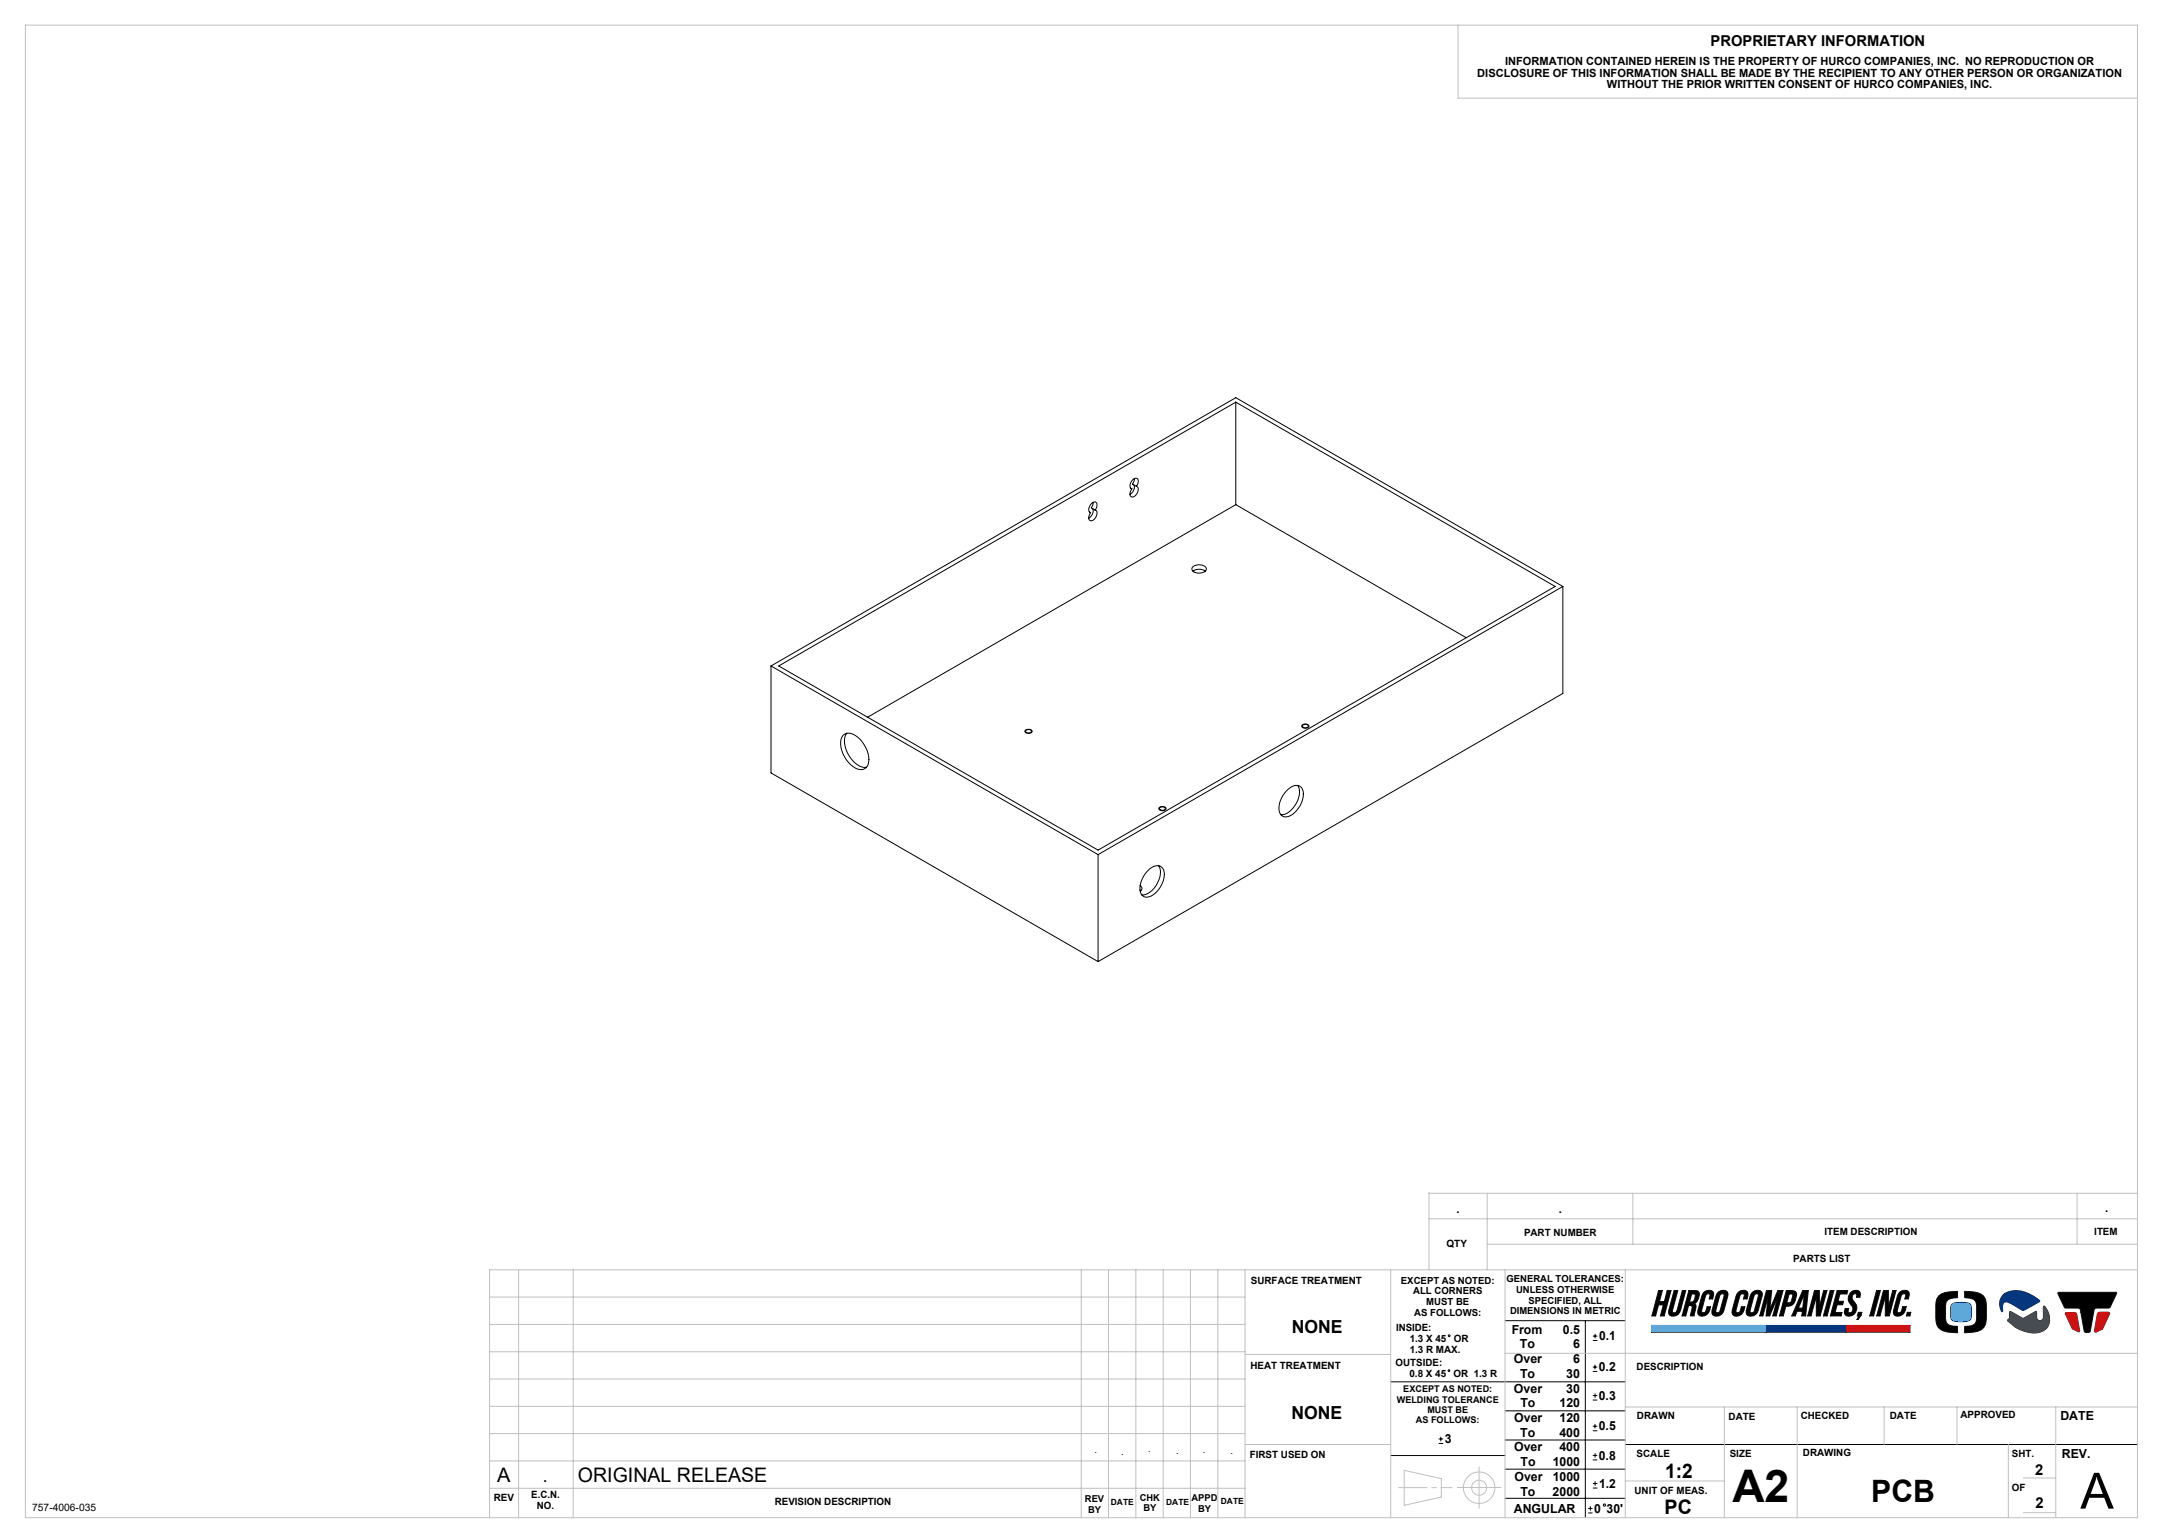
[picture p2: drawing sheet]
<svg xmlns="http://www.w3.org/2000/svg" width="594mm" height="420mm" viewBox="0 0 594 420" stroke-linecap="round" stroke-linejoin="round" font-family="sans-serif">
<g fill="none" stroke="#191924" stroke-width=".27">
<path d="M455.5 354.5h1l-.8 3h1.4l.7-3h1.1l-1.9 7h-1l.8-3.1h-1.3l-.8 3.1h-1.1zM459.7 354.5h1.1l-1.5 5.4 .1 .6 .3 .1 .5-.1 .4-.6 1.4-5.4h1l-1.5 5.3a2.01 2.01 0 0 1-3.1 1.4l-.2-.5 .1-.8zM463.8 354.5l2.3 .1a1.02 1.02 0 0 1 .5 1.5 2.25 2.25 0 0 1-1.3 2l.3 .2a2.99 2.99 0 0 1-.3 2.7v.5h-1.1l.5-2.4-.2-.4-.8-.1-.7 2.9h-1.1zM464.6 355.4l.8 .1 .1 .7a1.32 1.32 0 0 1-1.5 1.5zM467.9 355a1.9 1.9 0 0 1 2.5-.2 2.35 2.35 0 0 1-.1 2h-.9l.2-1-.2-.4a.82 .82 0 0 0-1.1 .7l-1 3.8 .1 .6h.8l.6-1.6h1a2.26 2.26 0 0 1-3.4 2.3l-.2-.5 .1-.9 1-3.6zM471.8 355a1.64 1.64 0 0 1 2.7 .3l-1 4.5a2.02 2.02 0 0 1-3.2 1.4l-.1-1.4 1-3.6zM472.4 355.7l.6-.3h.3l.2 .4-1.1 4.1-.3 .6-.5 .1-.4-.1v-.6zM477.3 355a1.9 1.9 0 0 1 2.5-.2 2.51 2.51 0 0 1 0 2h-1l.2-1-.2-.4a.82 .82 0 0 0-1 .7l-1.1 3.8 .1 .6h.8l.6-1.6h1a2.38 2.38 0 0 1-2.9 2.6 1.26 1.26 0 0 1-.6-1.7l1-3.6zM481.2 355a1.68 1.68 0 0 1 2.8 .3l-1.1 4.5a2.02 2.02 0 0 1-3.2 1.4l-.1-1.4 1-3.6zM481.8 355.7l.6-.3h.3l.2 .4-1.2 4.4-.7 .4-.3-.1-.1-.6zM485.1 354.5h1.5l-.6 5.2 2.2-5.2h1.5l-1.9 7h-1l1.3-5.1-2.1 5.1h-1l.5-5-1.4 5h-.9zM490.5 354.5h1.7a1.11 1.11 0 0 1 1.1 .5 1.11 1.11 0 0 1 0 1.2 2.6 2.6 0 0 1-2.3 2.6h-.6l-.7 2.7h-1z"/>
<path d="M491.3 355.4l.8 .1 .2 .6-.6 1.7-1 .1zM495.1 354.5h1.5l-.7 7h-1.1l.1-1.3h-1.4l-.5 1.3h-.9zM495.5 355.5l-.4 3.8h-1.2zM498.3 354.5h1.3v4.4l1.2-4.4h.9l-1.8 7h-1.1v-5.4l-1.5 5.4h-.9zM502.6 354.5h1l-1.8 7h-1.1zM504.5 354.5h2.9l-.2 .9h-1.9l-.5 2.1h1.5l-.3 .9h-1.5l-.6 2.1h1.9l-.2 1h-3zM508.2 355a1.58 1.58 0 0 1 2.7 .3l-.1 1.1h-1l.1-.6-.2-.4a1.17 1.17 0 0 0-1.1 .9 1.17 1.17 0 0 0 .6 1.3 2.27 2.27 0 0 1 .4 2.7 2.27 2.27 0 0 1-2.4 1.2 1.36 1.36 0 0 1-.5-2.1h1l-.1 1.1a.99 .99 0 0 0 1.2-.5 .99 .99 0 0 0-.3-1.3 2.5 2.5 0 0 1-.3-3.7zM515.3 354.5h1.1l-1.9 7h-1zM517.2 354.5h1.4v4.4l1.2-4.4h.9l-1.9 7h-1.1v-5.4l-1.4 5.4h-.9zM521.7 355a1.9 1.9 0 0 1 2.5-.2 2.35 2.35 0 0 1-.1 2h-1l.2-1-.2-.4a.82 .82 0 0 0-1 .7l-1 3.8v.6h.8l.6-1.6h1a2.26 2.26 0 0 1-3.4 2.3l-.1-.5v-.9l1-3.6zM532.4 355.9a8.7 8.7 0 0 1 5-1.2h.2v1.8h-.2a3.4 3.4 0 0 0-2.9 1.2l-.2 4.1a1.94 1.94 0 0 0 1.9 2.4l1.4 .1v1.8h-.7a6.3 6.3 0 0 1-4.6-1.5l-.3-.6a16.6 16.6 0 0 1 0-7.4zM536 358.3a6.4 6.4 0 0 1 4.7-.3l.4 .3a5.7 5.7 0 0 1 .1 4 2.52 2.52 0 0 1-2.7 .8 2.83 2.83 0 0 1-2.7-.8l-.1-3z"/>
<path d="M538.5 357.8h.1M539.5 354.7a12.5 12.5 0 0 1 4.5 .8 3.3 3.3 0 0 1 1.5 3.3 10 10 0 0 1-.6 5.7 5.7 5.7 0 0 1-4.8 1.6h-.6v-1.8h.3a3.8 3.8 0 0 0 2.7-.9l.3-.8v-4.3a2.31 2.31 0 0 0-2.8-1.8h-.5zM550.3 355.5l.2-.1a6.9 6.9 0 0 1 7.7 .5l1.9 1.3v.3l-4.5 2.5-3.2-1.8a1.86 1.86 0 0 0-2.1-.5 3 3 0 0 0-.4 2.5l-.1 .1a3.6 3.6 0 0 1 .5-4.8zM550.6 357.6h.1M565.1 355.1l16.1-.1 .1 .3-1.9 4h-3.7l-.6 .3-1.1 6-.5 .4h-.7l-.5-.4-1.2-6.1-.4-.2h-3.6zM453.5 364.1h31.5v1.9h-31.5zM485.1 364.1h21.7v1.9h-21.7zM506.9 364.1h17.6v1.9h-17.6zM510.3 360.5h1l-.2 .9-.8 1.1h-.4l.6-1h-.5zM523.8 360.5h1l-.3 1h-1zM536.9 364.3h.1M540.1 364.3h.1"/>
<path d="M552 360.3l3.3 1.7a1.89 1.89 0 0 0 1.7-.6l2-1.2 .3 .1v.6a1.46 1.46 0 0 0 .7 1.8 1.1 1.1 0 0 0 1.2-1.5v-2.2l.2-.2a5.1 5.1 0 0 1 .6 6.1 5.7 5.7 0 0 1-6.3 .7l-2.3-1.1-2.1-1.9a1.28 1.28 0 0 0 .6-1.6zM567.2 360.7h2.9l.2 .3 .7 4.8-1.9-.8zM576.2 360.6l2.8-.1 .4 .3-2 4.3-1.9 .9-.3-.4 .8-4.7z"/>
</g>
<g fill="none" stroke="#c0c0c0" stroke-width=".27">
<path d="M7 6.9h580v410h-580zM400.4 6.9v20.1h186.6M392.4 334.8h194.6M392.4 327.8h194.6M392.4 327.6v21.2M408.4 327.8v21M448.4 327.8v14M570.4 327.8v14M134.4 356.3h207.5M142.4 348.8v68.1M157.4 348.8v68.1M296.9 348.8v68.1"/>
<path d="M304.4 348.8v68.1M311.9 348.8v68.1M319.4 348.8v68.1M326.9 348.8v68.1M334.4 348.8v68.1M341.9 348.8v68.1M381.9 348.8v68.1M408.4 341.8h178.6M413.3 348.8v68.1M446.3 348.8v68.1M587 348.8h-452.6v68.1M134.4 363.8h207.5"/>
<path d="M134.4 371.3h207.5M134.4 378.8h207.5M341.9 372.1h40M413.3 371.7h173.7M134.4 386.3h207.5M134.4 393.8h207.5M341.9 396.8h40M446.3 386.5h140.7M473.5 386.5v30.4M493.5 386.5v30.4M517.4 386.5v10.3M537.4 386.5v10.3"/>
<path d="M551.5 396.8v20.1M564.6 386.5v30.4M134.4 401.3h207.5M134.4 408.8h207.5M385.6 403.9l10.2 2.3v5l-10.2 2.3zM400.2 408.6h12M406.2 402.9v11.5M446.3 406.8h27.2M555.6 415.5h9M555.6 406h9"/>
<circle cx="406.2" cy="408.7" r="4.3"/>
<circle cx="406.2" cy="408.6" r="2.06"/>
</g>
<path d="M357.6 199.2a1.11 1.11 0 0 1 1.8 .4 1.11 1.11 0 0 1-1.9-.3zM281.5 200.7a1.13 1.13 0 0 1 1.9 .3 1.09 1.09 0 0 1-1 .5 1.09 1.09 0 0 1-.9-.8zM318.3 221.9a1.16 1.16 0 0 1 1.9 .3 1.12 1.12 0 0 1-1 .5 1.12 1.12 0 0 1-1-.7zM381.9 379.6h64.4M413.3 362.8h33M435.4 362.8v54.1M381.9 399.8h31.4M413.3 387.5h33M413.3 395.6h33M446.3 396.8h140.7M413.3 403.6h33M413.3 411.6h33" fill="none" stroke="#000" stroke-width=".27"/>
<path d="M384.1 408.6h14.7" fill="none" stroke="#c0c0c0" stroke-width=".27" stroke-dasharray="15.2 1.3 1.3 1.3" stroke-dashoffset="7.4"/>
<path d="M455.5 354.5l-1.9 7h1.1l.8-3.1h1.3l-.8 3.1h1l1.9-7h-1.1l-.7 3h-1.4l.8-3zM459.7 354.5l-1.5 5.9 .3 .9 .6 .2a2.09 2.09 0 0 0 2.4-1.7l1.5-5.3h-1l-1.6 5.7-.2 .3-.6 .1-.2-.1-.1-.5 1.5-5.5zM463.8 354.5l-1.9 7h1.1l.7-2.9h.7l.3 .3-.5 2.6h1.1l.5-2.4-.1-.7-.4-.3 .5-.3 .5-.6 .4-2-.6-.6zM464.6 355.4h.7l.3 .3-.3 1.3-.4 .6-.9 .1zM468 354.9l-.7 1.1-1.1 4.1 .1 .9 .8 .5a2.17 2.17 0 0 0 2.4-1.7l.3-.9h-1l-.6 1.6-.7 .1-.2-.3 1.2-4.6 .4-.3h.6l.1 .5-.2 .9h.9l.3-1.7-.3-.4-.7-.3-1 .2zM471.9 354.9l-.7 1.1-1.1 4.1 .1 1 .9 .4a2.13 2.13 0 0 0 2.4-1.7l1-3.9v-.7l-.3-.6-.7-.2-.6 .1zM472.4 355.6l.8-.2 .3 .5-1.2 4.3-.8 .4-.3-.1v-.5zM477.4 354.9l-.7 1.1-1 4.1v.9l.9 .5a2.17 2.17 0 0 0 2.4-1.7l.2-.9h-1l-.6 1.6-.6 .1-.3-.3 1.2-4.6 .4-.3h.6l.1 .5-.2 .9h1l.2-1.7-.3-.4-.7-.3-1 .2zM481.2 355l-.6 1-1.1 4.1 .1 1 .9 .4a2.13 2.13 0 0 0 2.4-1.7l1.1-4.1-.3-.9-.7-.3a2.22 2.22 0 0 0-1.8 .5zM481.8 355.7l.3-.3h.5l.3 .5-1.2 4.3-.2 .3-.6 .1-.2-.1-.1-.5zM495.1 354.5l-3 7h.9l.5-1.3h1.4l-.1 1.3h1.1l.7-7zM495.5 355.5l-.4 3.8h-1.2zM515.3 354.5l-1.8 7h1l1.9-7zM510.3 360.5l-.3 1h.5l-.6 1h.4l.8-1.1 .2-.9zM523.8 360.5l-.3 1h1l.3-1zM485.1 354.5l-1.9 7h.9l1.4-5-.5 5h1l2.1-5.1-1.3 5.1h1l1.9-7h-1.5l-2.2 5.2 .6-5.2zM490.5 354.5l-1.8 7h1l.7-2.7h.6a1.95 1.95 0 0 0 2-1.7l.4-1.3-.2-.9-.7-.4zM491.3 355.4l.9 .1 .1 .6-.5 1.6-1.1 .2zM498.3 354.5l-1.9 7h.9l1.5-5.4v5.4h1.1l1.8-7h-.9l-1.2 4.4v-4.4zM502.6 354.5l-1.9 7h1.1l1.8-7zM504.5 354.5l-1.9 7h3l.2-1h-1.9l.6-2.1h1.5l.3-.9h-1.5l.5-2.1h1.9l.2-.9zM508.4 354.9l-.5 .5a2.57 2.57 0 0 0 .7 3.4l.2 1-.2 .6-.4 .2-.7-.2 .2-1h-1l-.1 1.5 .4 .5 .4 .1a2.37 2.37 0 0 0 2.4-1.6 2.37 2.37 0 0 0-.9-2.7l-.3-1 .4-.7 .8-.1v1h1l.1-1.2-.4-.6-.6-.2-1 .2zM517.2 354.5l-1.8 7h.9l1.4-5.4v5.4h1.1l1.9-7h-.9l-1.2 4.4v-4.4zM521.8 354.9l-.7 1.1-1.2 4.3 .2 .8 .8 .4a2.17 2.17 0 0 0 2.4-1.7l.2-.9h-1l-.6 1.6-.6 .1-.3-.3 1.2-4.6 .4-.3h.6l.1 .5-.2 .9h1l.2-1.7-.3-.4-.7-.3-1 .2zM532.4 355.9l-.6 1.1-.2 .8v4a3.5 3.5 0 0 0 3.7 4.2l1.8 .1a.41 .41 0 0 0 .6-.2 .41 .41 0 0 0-.1-.5v-1.1l-2.3-.3-.6-.4-.2-.4-.2-.8 .1-4.5a2.78 2.78 0 0 1 3-1.4h.2v-1.8h-.5a7.7 7.7 0 0 0-4.7 1.2zM539.5 354.7v1.8l1.5 .1a1.88 1.88 0 0 1 1.8 2.2l-.1 4.1a2.66 2.66 0 0 1-2.9 1.4h-.3v1.3a.36 .36 0 0 0 0 .4 .36 .36 0 0 0 .5 .1h.2a5.7 5.7 0 0 0 4.7-1.6l.6-1.8v-3.9a3.4 3.4 0 0 0-3.6-3.9zM565.1 355.1l1.9 4.2h3.8l.5 .3 1 6.1 .4 .3h1l.3-.3 1.2-6.2 .4-.2h3.8l1.9-4-.1-.3z" fill-rule="evenodd" fill="#000"/>
<path d="M567.2 360.6v.3l1.9 4.1 1.9 .8 .1-.2-.9-4.8-.3-.2zM576.2 360.6l-.2 .3-.8 4.7 .3 .4 1.9-.9 2-4.3-.3-.3zM506.9 364.1v1.9h17.6v-1.9z" fill-rule="evenodd" fill="#f00"/>
<path d="M551.9 360.3l.2-.1 3 1.8 .6 .1 3.5-1.9 .2 2.1 .3 .3 .7 .2 .8-.7v-3.3h.2l.5 .6a4.2 4.2 0 0 1-.6 6 7.8 7.8 0 0 1-7.7-.8l-2.3-1.9 .6-.7z" fill-rule="evenodd" fill="#424a52"/>
<path d="M550 355.8l-.2 .2a3.7 3.7 0 0 0 0 4.3l.2-.1a2.09 2.09 0 0 1 .6-2.6l1.6 .5 2.2 1.2a1.41 1.41 0 0 0 2.2 .2l3.5-2a.31 .31 0 0 0 0-.4 .31 .31 0 0 0-.3-.1 8.7 8.7 0 0 0-8.8-1.9zM485.1 364.1v1.9h21.7v-1.9z" fill-rule="evenodd" fill="#0046ad"/>
<path d="M536 358.3l1.3-.5h2.8a1.29 1.29 0 0 1 1.3 1.5v2.3l-.3 .9-.9 .5-1.9 .1a2.34 2.34 0 0 1-2.5-.8l-.1-3.3z" fill-rule="evenodd" fill="#00b5e2"/>
<path d="M453.5 364.1h31.5v1.9h-31.5z" fill-rule="evenodd" fill="#53a9ff"/>
<g fill="none" stroke="#000" stroke-width=".27">
<path d="M339.4 110.5v28.1M300 139.7a2.22 2.22 0 0 1-1 2.7M300.2 138l-.5 1.5 1 .6M310.5 134.1l.3 .2M311.4 133.2a2.26 2.26 0 0 1-1.1 2.6M311.5 131.4v.7l-.5 .9 1.1 .6M312.1 133.6l.2-.4a1.33 1.33 0 0 0-.2-1.8 2.02 2.02 0 0 0-1.5 2.8l.2 .1M312.1 133.6a1.35 1.35 0 0 1 0 2.1 .97 .97 0 0 1-.7 .8 .97 .97 0 0 1-1.1-.5l.1-.8 .4-.9M339.4 138.6l-101.1 58.4M339.4 138.6l63.3 36.6M299.2 140.6l.3 .2M300.7 140.1a1.35 1.35 0 0 1 .1 2.2 .98 .98 0 0 1-.8 .8 .98 .98 0 0 1-1-.5v-.9l.5-.9"/>
<path d="M300.7 140.1l.3-.4a1.33 1.33 0 0 0-.2-1.8 2.02 2.02 0 0 0-1.6 2.8l.3 .1M327.4 155.9a2.65 2.65 0 0 1 3.9 .2 1.46 1.46 0 0 1-1.9 1.3h-.5a1.27 1.27 0 0 1-1.5-1.5zM327.6 156.9a3 3 0 0 1 3.4 0M429.2 161.1l-127.6 73.7M429.2 161.1v29.4l-127.6 73.6M429.2 161.1l-89.8-51.9-127.7 73.7M211.7 182.9v29.4l89.9 51.8M211.7 182.9l89.9 51.9M213.9 182.9l125.5-72.4 87.7 50.6-125.5 72.4zM357.7 199.3a.85 .85 0 0 1 .9-.3 .85 .85 0 0 1 .6 .7 .84 .84 0 0 1-.9 .3 .84 .84 0 0 1-.6-.7zM231.5 202a2.55 2.55 0 0 1 3.4 0 8.1 8.1 0 0 1 3.5 8 2.45 2.45 0 0 1-4.2 .6 7.6 7.6 0 0 1-3-8.1zM232.6 201.4a5.9 5.9 0 0 0 .9 6.7 4.9 4.9 0 0 0 4.4 2.7"/>
<path d="M281.7 200.7a.83 .83 0 0 1 .9-.3 .83 .83 0 0 1 .6 .7 .85 .85 0 0 1-.9 .3 .85 .85 0 0 1-.6-.7zM353.3 217.3a3.2 3.2 0 0 1 3.8-1.2 4.3 4.3 0 0 1 0 5.1 5.1 5.1 0 0 1-4.4 3.2 2.25 2.25 0 0 1-1.5-2.7l.7-2.3zM356.4 215.7a5.5 5.5 0 0 1-1.3 6.3 4 4 0 0 1-3.4 1.8M301.6 234.8v29.3M315.1 239.3a3.2 3.2 0 0 1 3.8-1.2 4.1 4.1 0 0 1 0 5.1 5.1 5.1 0 0 1-4.4 3.2 2.28 2.28 0 0 1-1.4-2.7l.6-2.3zM318.2 237.8a5.5 5.5 0 0 1-1.3 6.2l-1.1 1.1a3.1 3.1 0 0 1-2.3 .7M318.5 221.9a.84 .84 0 0 1 .8-.3 .84 .84 0 0 1 .7 .7 .85 .85 0 0 1-.9 .3 .85 .85 0 0 1-.6-.7zM313.1 244.5l.2 .2M313.1 243.3a.84 .84 0 0 1 .5 .7 .84 .84 0 0 1-.5 .8M437.4 376.7h1.2M437.4 375.5h1.2M437.4 368.2h1.3"/>
<path d="M437.4 367h1.3M438 374.9v1.2M438 366.4v1.2M395.1 396.5h1.2M395.1 395.3h1.2M395.7 394.7v1.2M437.4 399.8h1.2M437.4 393h1.2M437.4 391.8h1.2M437.4 384.6h1.2M437.4 383.3h1.2M438 391.2v1.2"/>
<path d="M438 382.7v1.3M438 399.2v1.2M436.1 415.6h1.2M436.1 414.4h1.2M436.7 413.8v1.2M437.4 401h1.2M437.4 408.7h1.3M437.4 407.5h1.3M438 406.9v1.2"/>
<circle cx="397.9" cy="376.5" r=".25"/>
<circle cx="398" cy="366.9" r=".24"/>
<circle cx="440.6" cy="413.4" r=".31"/>
</g>
<text font-size="13.7" x="571.3" y="414.4">A</text>
<text font-size="12.4" x="475.7" y="412.5">A2</text>
<text font-size="8.5" x="513.9" y="412.6">PCB</text>
<g font-size="5.5">
<text x="136.6" y="407.1">A</text>
<text x="158.7" y="407.1">ORIGINAL RELEASE</text>
<text x="457.3" y="405.9">1:2</text>
<text x="457.1" y="415.9">PC</text>
</g>
<text font-size="5.3" x="149.1" y="407.1">.</text>
<g font-size="4.9">
<text x="354.8" y="366.1">NONE</text>
<text x="354.7" y="389.9">NONE</text>
</g>
<g font-size="4.8">
<text x="399.8" y="333.1">.</text>
<text x="427.9" y="333.1">.</text>
<text x="577.9" y="333">.</text>
</g>
<g font-size="4.1">
<text x="469.8" y="12.8">PROPRIETARY INFORMATION</text>
<text x="558.9" y="405.1">2</text>
<text x="559" y="414.2">2</text>
</g>
<g font-size="3.4">
<text x="415.1" y="366.4">From</text>
<text x="417.4" y="370.4">To</text>
<text x="429.2" y="366.4">0.5</text>
<text x="432" y="370.4">6</text>
<text x="439.1" y="368.1">0.1</text>
<text x="415.7" y="374.5">Over</text>
<text x="432" y="374.5">6</text>
<text x="439.1" y="376.6">0.2</text>
<text x="415.8" y="382.5">Over</text>
<text x="417.4" y="378.5">To</text>
<text x="430.1" y="378.5">30</text>
<text x="430.1" y="382.5">30</text>
<text x="417.5" y="386.6">To</text>
<text x="428.3" y="386.6">120</text>
<text x="439.1" y="384.5">0.3</text>
<text x="565.8" y="390">DATE</text>
<text x="415.9" y="390.6">Over</text>
<text x="417.5" y="394.7">To</text>
<text x="428.2" y="394.7">400</text>
<text x="428.3" y="390.6">120</text>
<text x="439.1" y="392.9">0.5</text>
<text x="396.8" y="396.4">3</text>
<text x="415.8" y="398.7">Over</text>
<text x="428.3" y="398.7">400</text>
<text x="439.1" y="400.9">0.8</text>
<text x="566.2" y="400.4">REV.</text>
<text x="415.9" y="406.8">Over</text>
<text x="417.6" y="402.7">To</text>
<text x="426.4" y="402.7">1000</text>
<text x="426.4" y="406.8">1000</text>
<text x="417.5" y="410.8">To</text>
<text x="426.4" y="410.8">2000</text>
<text x="439.1" y="408.6">1.2</text>
<text x="415.7" y="415.5">ANGULAR</text>
<text x="437.8" y="415.5">0</text>
<text x="441.2" y="415.5">30'</text>
</g>
<g font-size="3.1">
<text x="413.3" y="18">INFORMATION CONTAINED HEREIN IS THE PROPERTY OF HURCO COMPANIES, INC. NO REPRODUCTION OR</text>
<text x="405.7" y="21.1">DISCLOSURE OF THIS INFORMATION SHALL BE MADE BY THE RECIPIENT TO ANY OTHER PERSON OR ORGANIZATION</text>
<text x="441.3" y="24.2">WITHOUT THE PRIOR WRITTEN CONSENT OF HURCO COMPANIES, INC.</text>
</g>
<g font-size="2.8">
<text x="307.9" y="399.7">.</text>
<text x="323" y="399.5">.</text>
<text x="337.9" y="399.5">.</text>
<text x="8.9" y="415">757-4006-035</text>
</g>
<g font-size="2.7">
<text x="418.5" y="339.4">PART NUMBER</text>
<text x="501.1" y="339.2">ITEM DESCRIPTION</text>
<text x="575.1" y="339.3">ITEM</text>
<text x="397.2" y="342.4">QTY</text>
<text x="492.4" y="346.6">PARTS LIST</text>
<text x="343.5" y="352.7">SURFACE TREATMENT</text>
<text x="384.7" y="352.6">EXCEPT AS NOTED:</text>
<text x="413.7" y="352.3">GENERAL TOLERANCES:</text>
<text x="388.1" y="355.5">ALL CORNERS</text>
<text x="391.7" y="358.5">MUST BE</text>
<text x="416.4" y="355.2">UNLESS OTHERWISE</text>
<text x="419.8" y="358.1">SPECIFIED, ALL</text>
<text x="383.4" y="365.5">INSIDE:</text>
<text x="388.4" y="361.4">AS FOLLOWS:</text>
<text x="414.7" y="361.1">DIMENSIONS IN METRIC</text>
<text x="387.1" y="371.5">1.3 R MAX.</text>
<text x="387.1" y="368.5">1.3 X 45</text>
<text x="399.2" y="368.5">OR</text>
<text x="343.4" y="375.9">HEAT TREATMENT</text>
<text x="383.3" y="375.1">OUTSIDE:</text>
<text x="449.5" y="376.4">DESCRIPTION</text>
<text x="387.1" y="378.1">0.8 X 45</text>
<text x="399.2" y="378.1">OR 1.3 R</text>
<text x="449.5" y="389.9">DRAWN</text>
<text x="474.7" y="390">DATE</text>
<text x="494.5" y="389.8">CHECKED</text>
<text x="519" y="389.7">DATE</text>
<text x="538.4" y="389.6">APPROVED</text>
<text x="300.6" y="399">.</text>
<text x="315.3" y="398.9">.</text>
<text x="330.3" y="399.1">.</text>
<text x="343.2" y="400.6">FIRST USED ON</text>
<text x="449.5" y="400.2">SCALE</text>
<text x="475" y="400.3">SIZE</text>
<text x="495.1" y="400">DRAWING</text>
<text x="552.5" y="400.1">SHT.</text>
<text x="135.6" y="412.4">REV</text>
<text x="145.9" y="411.5">E.C.N.</text>
<text x="212.8" y="413.3">REVISION DESCRIPTION</text>
<text x="448.9" y="410.4">UNIT OF MEAS.</text>
<text x="552.5" y="409.7">OF</text>
<text x="147.4" y="414.5">NO.</text>
</g>
<g font-size="2.6">
<text x="297.9" y="412.6">REV</text>
<text x="313" y="412.3">CHK</text>
<text x="327.2" y="412.4">APPD</text>
<text x="298.8" y="415.5">BY</text>
<text x="314" y="415.2">BY</text>
<text x="329" y="415.3">BY</text>
</g>
<g font-size="2.5">
<text x="385.4" y="382.5">EXCEPT AS NOTED:</text>
<text x="383.6" y="385.3">WELDING TOLERANCE</text>
<text x="392" y="388.2">MUST BE</text>
<text x="388.8" y="391">AS FOLLOWS:</text>
</g>
<g font-size="2.3">
<text x="305.1" y="413.5">DATE</text>
<text x="320.3" y="413.4">DATE</text>
<text x="335.3" y="413.2">DATE</text>
</g>
</svg>
